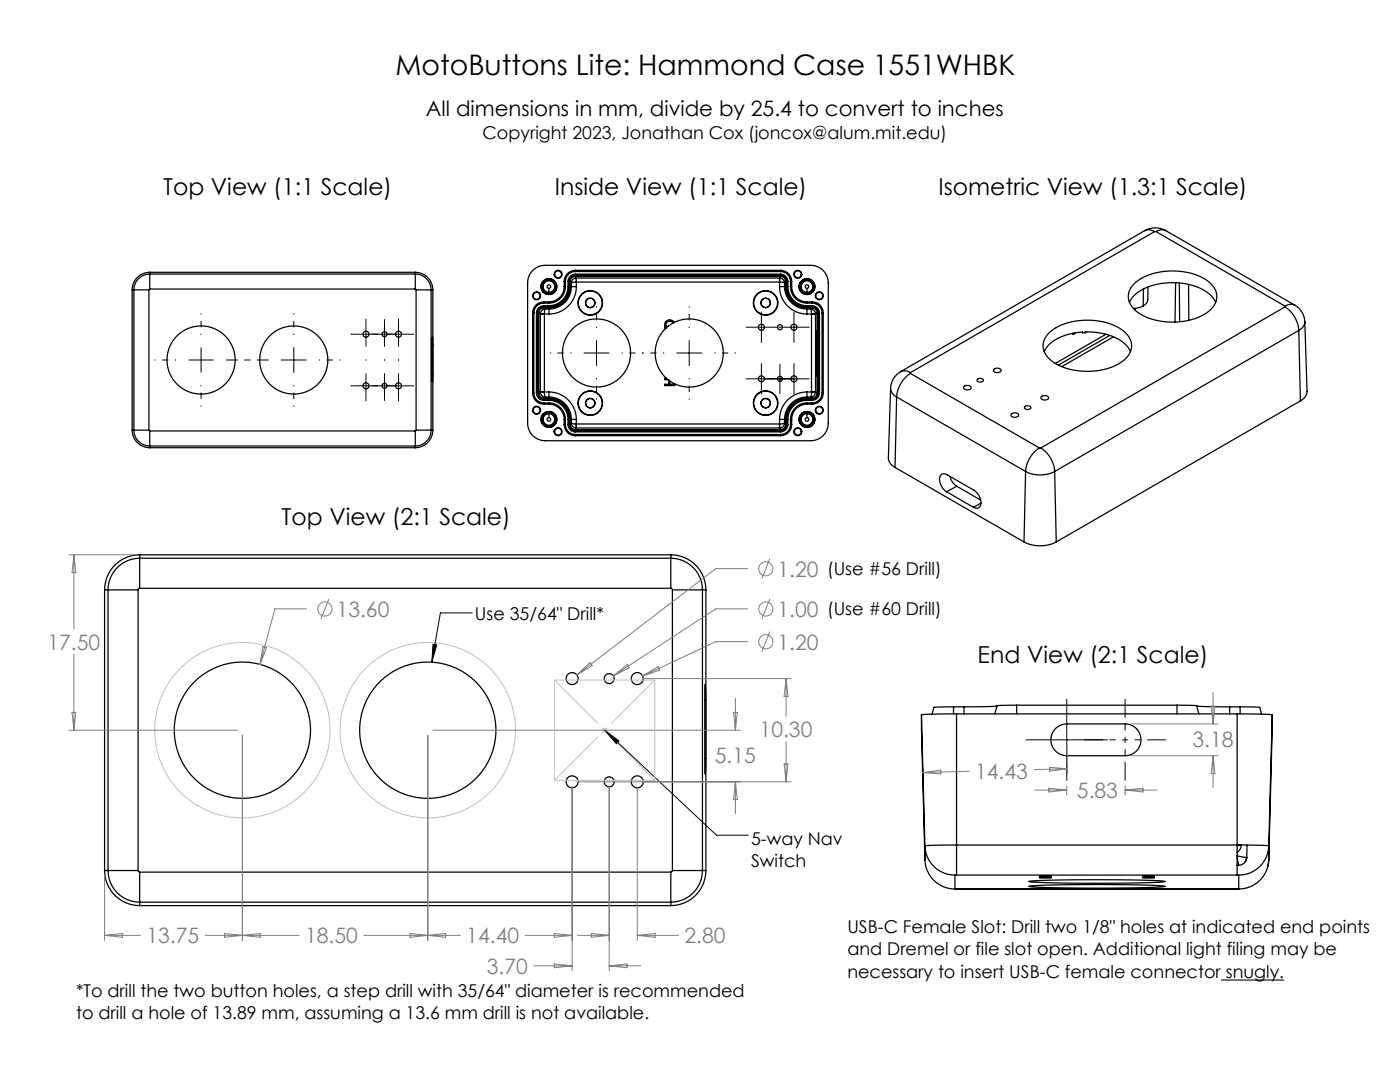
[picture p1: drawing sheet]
<svg xmlns="http://www.w3.org/2000/svg" width="279mm" height="216mm" viewBox="0 0 279 216" stroke-linecap="round" stroke-linejoin="round" font-family="sans-serif">
<g fill="none" stroke="#000" stroke-width=".25">
<path d="M26.4 57.8h.3M26.4 57.8v28M26.7 57.8h3M26.7 57.8v28M29.7 57.8v28M29.9 54.7v3M29.9 57.7l-.2 .1M29.9 54.7a3.2 3.2 0 0 0-3.2 3.1M29.9 54.3a3.5 3.5 0 0 0-3.5 3.5M29.9 54.7h53M29.9 57.7h53M29.9 54.3v.4"/>
<path d="M29.9 54.3h53M82.9 54.7v3M82.9 57.7l.1 .1M82.9 54.7a3.2 3.2 0 0 1 3.1 3.1M82.9 54.3a3.5 3.5 0 0 1 3.5 3.5M82.9 54.3v.4M83 57.8h3M83 57.8v28M86 57.8v28M86 57.8h.4M86.4 57.8v28M106.3 59h.1"/>
<path d="M106.5 53.8l1.1-.6 1.2-.3h53a3.5 3.5 0 0 1 3.5 3.5v28a3.5 3.5 0 0 1-3.5 3.5h-53a3.5 3.5 0 0 1-3.5-3.5v-28l.1-.8 .3-.8zM108.4 58.3h.1M109.5 57.6v.8M109.5 58.4v.1M110.6 54.7h.1M112.6 57.2a3.1 3.1 0 0 1-3.1 3M112.6 56.1h.2M112.6 57.2h.2M112.6 56.1v1.1M112.8 57.2a3.3 3.3 0 0 1-3.3 3.3M112.8 56.1v1.1M113.4 57.2a3.8 3.8 0 0 1-3.9 3.8"/>
<path d="M113.4 56.1h.2M113.4 57.2h.2M113.4 56.1v1.1M113.6 57.2a4 4 0 0 1-4.1 4M113.6 56.1l.2 .1M113.6 56.2h.2M113.6 57.2h.2M113.6 56.1v1.1M113.8 56.2h.1M113.8 57.2a4.3 4.3 0 0 1-4.3 4.3M113.8 57.2h.2M113.8 56.2v1"/>
<path d="M113.8 56.2l.2 .3M114 57.2a4.5 4.5 0 0 1-4.5 4.5M114 57.2h1M114 56.5v.7M114.8 54.9a1.2 1.2 0 0 0-1.2 1.2M114.8 54.7a1.44 1.44 0 0 0-1.4 1.4M114.8 54.2a1.96 1.96 0 0 0-2 1.9M114.8 53.9a2.2 2.2 0 0 0-2.2 2.2M114.8 54.9v.3M114.8 53.9v.3M114.8 54.7v.2M114.8 54.9h41"/>
<path d="M114.8 54.7h41M114.8 54.2h41M114.8 53.9h41M114.8 55.2h.1M114.8 55.2a1 1 0 0 0-1 1M114.8 55.2h41M114.8 55.2l.2 .3M115 55.5l-.7 .3-.3 .7M115 55.5v.8M115 56.3l-1 .2M115 57.2a5.5 5.5 0 0 1-5.5 5.5M115 56.3v.9"/>
<path d="M115 55.5h.1M115 55.5h40.6M115 56.3h40.6M155.6 55.5h.1M155.6 57.2h1M155.6 56.3l1 .2M155.6 57.2a5.5 5.5 0 0 0 5.4 5.5M155.6 56.3v.9M155.6 55.5a1 1 0 0 1 1 1M155.6 55.5v.8M155.8 55.2h.1M155.8 54.9v.3"/>
<path d="M155.8 55.2l-.2 .3M155.8 55.2a1 1 0 0 1 1 1M155.8 54.9a1.2 1.2 0 0 1 1.2 1.2M155.8 54.7a1.44 1.44 0 0 1 1.4 1.4M155.8 54.2a1.96 1.96 0 0 1 2 1.9M155.8 53.9a2.2 2.2 0 0 1 2.2 2.2M155.8 53.9v.3M155.8 54.7v.2M156.6 57.2a4.5 4.5 0 0 0 4.4 4.5M156.6 57.2h.2M156.6 56.5v.7M156.8 56.2h.2"/>
<path d="M156.8 56.2h.1M156.8 57.2h.2M156.8 57.2a4.3 4.3 0 0 0 4.2 4.3M156.8 56.2v1M156.8 56.2l-.2 .3M157 57.2a4 4 0 0 0 4 4M157 56.1l-.2 .1M157 56.1h.2M157 57.2h.2M157 56.1v1.1M157.2 57.2a3.8 3.8 0 0 0 3.8 3.8M157.2 56.1v1.1"/>
<path d="M157.8 57.2a3.3 3.3 0 0 0 3.2 3.3M157.8 56.1h.2M157.8 57.2h.2M157.8 56.1v1.1M158 57.2a3 3 0 0 0 3 3M158 56.1v1.1M159.9 54.7h.1M161 57.6v.8M161 58.4v.1M162.2 58.3h.1M164.2 59h.1M226.4 56.6a12.6 12.6 0 0 1 11.1-2.1 6.7 6.7 0 0 1 5.3 3.9 4 4 0 0 1-2.5 4.4 13.5 13.5 0 0 1-13.3-.5 3.5 3.5 0 0 1-.6-5.7z"/>
<path d="M228.2 57.7v3.3M228.5 46l-48.8 28.2a4 4 0 0 0-2 3.3M228.5 46l.9-.2 1 .4M228.5 46a4.2 4.2 0 0 1 4.2 0M229.1 57.3l-.1 2.8-.3 .5-.5 .4M230.4 46.2h.3M230.4 46.2l-48.7 28.2M230.7 46.2l25.7 14.9M232.7 46l-1-.2-1 .4M232.7 46l25.7 14.9M234.6 56.4l-.1 7.9M235.4 56.5v7.7"/>
<path d="M237.2 56.7l.1 7.2M86.3 74.7v1.5zM86.3 68.8v5.9M86.3 67.3l.1 1.5zM106.3 78.4a2.2 2.2 0 0 0 2.2 2.2M106.3 62.4h.2M106.3 78.4h.2M106.3 62.4v16M106.5 78.4a1.96 1.96 0 0 0 2 2M106.5 62.4v16M107.1 78.4a1.44 1.44 0 0 0 1.4 1.5M107.1 62.4h.2"/>
<path d="M107.1 78.4h.2M107.1 62.4v16M107.3 78.4a1.2 1.2 0 0 0 1.2 1.2M107.3 62.4l.2 .1M107.3 62.5h.2M107.3 62.4v16M107.5 78.4h.1M107.5 78.4h-.2M107.5 78.4a1 1 0 0 0 1 1M107.5 62.5h.1M107.5 62.5v15.9M107.5 62.5l.3 .2"/>
<path d="M107.8 78.2l.3 .7 .7 .3M107.8 62.7h.8M107.8 62.7v15.5M107.8 78.2l-.3 .2M108.5 61.2a1.2 1.2 0 0 0-1.2 1.2M108.5 61a1.44 1.44 0 0 0-1.4 1.4M108.5 60.5a1.96 1.96 0 0 0-2 1.9M108.5 60.2a2.2 2.2 0 0 0-2.2 2.2M108.5 61.2v.3M108.5 61.2h1M108.5 61h1M108.5 60.2v.3"/>
<path d="M108.5 61v.2M108.5 79.6v.3M108.5 79.6h1M108.5 79.9h1M108.5 60.5h1M108.5 60.2h1M108.5 79.4v.2M108.5 79.4h.1M108.5 61.5h.1M108.5 61.5a1 1 0 0 0-1 1M108.5 61.5h1M108.5 79.4h1"/>
<path d="M108.5 61.5l.3 .2M108.6 78.2l.2 1M108.6 78.2h-.8M108.6 62.7h.9M108.6 78.2h.9M108.6 62.7v15.5M108.8 61.7a1 1 0 0 0-1 1M108.8 61.7l-.2 1M108.8 79.2l-.3 .2M108.8 79.2h.7M108.8 61.7h.7M109.5 79.9a3.8 3.8 0 0 1 3.9 3.8"/>
<path d="M109.5 79.6a4 4 0 0 1 4.1 4.1M109.5 61.2v.3M109.5 79.4v.2M109.5 79.4a4.3 4.3 0 0 1 4.3 4.3M109.5 79.2a4.5 4.5 0 0 1 4.5 4.5M109.5 61.7v1M109.5 78.2v1M109.5 78.2a5.5 5.5 0 0 1 5.5 5.5M109.5 60.2v.3M109.5 61v.2M109.5 61.5v.2M109.5 79.2v.2"/>
<path d="M109.5 79.6v.3M117.8 61.4h.1M117.8 62.8v.1M133 65.4a6.8 6.8 0 0 0 0 10.1M133 75.5l.3 .2M133 75.5h-.3v.2h.6M133.3 65.1l-.3 .3M133.3 75.7l.1 .2M133.4 75.9l.3 .1M133.4 75.9v.8h-.7v.2h2v-.2h-1v-.7M134.3 64.5a.81 .81 0 0 0-1-.3 .81 .81 0 0 0-.4 .9h.4M134.3 64.5l-1 .6"/>
<path d="M134.5 64.3a1.02 1.02 0 0 0-1.1-.4 1.02 1.02 0 0 0-.7 1.1v.4h.3M134.5 64.3l-.2 .2M134.5 64.3a6.8 6.8 0 0 1 9.8 6.6 6.8 6.8 0 0 1-10.6 5.1M152.8 61.4h.1M152.8 62.8v.1M161 79.9a3.8 3.8 0 0 0-3.8 3.8M161 79.6a4 4 0 0 0-4 4.1M161 61.2v.3M161 79.4v.2M161 79.4a4.3 4.3 0 0 0-4.2 4.3M161 79.2a4.5 4.5 0 0 0-4.4 4.5M161 61.7v1"/>
<path d="M161 78.2v1M161 78.2a5.5 5.5 0 0 0-5.4 5.5M161 61.2h1.1M161 60.2v.3M161 61v.2M161 61.5v.2M161 79.2v.2M161 79.6v.3M161 61h1.1M161 79.6h1.1M161 79.9h1.1M161 60.5h1.1"/>
<path d="M161 60.2h1.1M161 61.5h1.1M161 79.4h1.1M161 79.2h.8M161 61.7h.8M161 62.7h1M161 78.2h1M161.8 61.7l.7 .3 .3 .7M161.8 61.7l.2 1M161.8 79.2l.3 .2M162 78.2l-.2 1M162 78.2h.8"/>
<path d="M162 62.7v15.5M162.1 61.5h.1M162.1 61.2v.3M162.1 79.4v.2M162.1 79.4h.1M162.1 61.5l-.3 .2M162.1 61.5a1 1 0 0 1 1 1M162.1 61.2a1.2 1.2 0 0 1 1.2 1.2M162.1 61a1.44 1.44 0 0 1 1.4 1.4M162.1 60.5a1.96 1.96 0 0 1 2 1.9M162.1 60.2a2.2 2.2 0 0 1 2.2 2.2M162.1 60.2v.3"/>
<path d="M162.1 61v.2M162.1 79.6v.3M162.8 78.2a1 1 0 0 1-1 1M162.8 62.7h-.8M162.8 62.7h.1M162.8 78.2h.1M162.8 78.2l.3 .2M162.8 62.7v15.5M163 73.4v1.6zM163 67.6v5.8M163 66l.1 1.6zM163.1 62.5h.2"/>
<path d="M163.1 62.5h.1M163.1 78.4h.2M163.1 78.4h.1M163.1 78.4a1 1 0 0 1-1 1M163.1 62.5v15.9M163.1 62.5l-.3 .2M163.3 78.4a1.2 1.2 0 0 1-1.2 1.2M163.3 62.4l-.2 .1M163.3 62.4h.2M163.3 78.4h.2M163.3 62.4v16M163.5 78.4a1.44 1.44 0 0 1-1.4 1.5"/>
<path d="M163.5 62.4v16M164.1 78.4a1.96 1.96 0 0 1-2 2M164.1 62.4h.2M164.1 78.4h.2M164.1 62.4v16M164.3 78.4a2.2 2.2 0 0 1-2.2 2.2M164.3 62.4v16M177.7 77.5l-.4 14.1 .4 .9 .9 .8M177.7 77.5l.3 .9 .9 .8M178.9 79.2l25.8 14.9M178.9 79.2l-.3 14.1M179.7 74.2l1-.2 1 .4"/>
<path d="M181.7 74.5a6.1 6.1 0 0 0-2.8 4.7M181.7 74.4v.1M181.7 74.5l25.7 14.9M192.4 77.1a.96 .96 0 0 1 1.4 .3 .86 .86 0 0 1-.8 .4 .86 .86 0 0 1-.7-.5zM195 75.7a.76 .76 0 0 1 1.3 .2 .74 .74 0 0 1-1.3-.1zM198.3 73.7a.96 .96 0 0 1 1.5 .2 .86 .86 0 0 1-.8 .5 .86 .86 0 0 1-.7-.6zM207.8 79.2a.96 .96 0 0 1 1.5 .2 .86 .86 0 0 1-.8 .4 .86 .86 0 0 1-.8-.5zM209.4 66.4a12.6 12.6 0 0 1 11.1-2.1 6.7 6.7 0 0 1 5.2 3.9 4 4 0 0 1-2.4 4.4 13.5 13.5 0 0 1-13.3-.5 3.5 3.5 0 0 1-.6-5.7zM214.1 66.5l.1 .2M214.2 66.7v-.2a7.5 7.5 0 0 0-5.8 3.7M216.6 66.4l-1.2-.1-.9 .1v.2l-.3 .1M216.6 66.4v-.2a11.2 11.2 0 0 1 8.3 2.8l.7 1.2"/>
<path d="M216.9 66.2l-.3 .2M220.7 66.7l-10.1 5.8M221.5 66.9l-10.3 6M222.2 67.2l-10.3 6M225.4 60.3a7.3 7.3 0 0 1 5.5-3.6 12.8 12.8 0 0 1 10.5 2l.7 .8 .5 .8M226.6 61.5v.4M228.2 61l-.8 .4-1.2 .2M256.4 61.2a6.1 6.1 0 0 1 2.8 4.7M256.4 61.1v.1M256.4 61.2l-48.7 28.2M258.4 60.9a4 4 0 0 1 2 3.3M258.4 60.9l-.9-.2-1.1 .4"/>
<path d="M259.2 65.9l-48.7 28.2M259.2 65.9l.3 14.1M260.4 64.2l.4 14.1-.4 .9-.9 .8M260.4 64.2l-.3 1-.9 .7M26.4 85.8a3.5 3.5 0 0 0 3.5 3.5M26.4 85.8h.3M26.7 85.8h3M26.7 85.8a3.2 3.2 0 0 0 3.2 3.2M29.7 85.8l.2 .2M29.9 86v3M29.9 86h53M29.9 89h53"/>
<path d="M29.9 89v.3M29.9 89.3h53M82.9 86v3M82.9 89v.3M83 85.8l-.1 .2M83 85.8h3M86 85.8a3.2 3.2 0 0 1-3.1 3.2M86 85.8h.4M86.4 85.8a3.5 3.5 0 0 1-3.5 3.5M106.3 81.9h.1M108.4 82.6h.1M108.5 80.4v.2"/>
<path d="M108.5 80.4h1M108.5 80.6h1M109.5 80.4a3.3 3.3 0 0 1 3.3 3.3M109.5 80.6a3.1 3.1 0 0 1 3.1 3.1M109.5 82.5v.8M109.5 80.4v.2M109.5 82.4v.1M110.6 86.1h.1M112.6 84.7a2.2 2.2 0 0 0 2.2 2.2M112.6 84.7h.2M112.6 83.7h.2M112.6 83.7v1"/>
<path d="M112.8 84.7a1.96 1.96 0 0 0 2 2M112.8 83.7v1M113.4 84.7a1.44 1.44 0 0 0 1.4 1.5M113.4 83.7v1M113.4 84.7h.2M113.4 83.7h.2M113.6 84.7a1.2 1.2 0 0 0 1.2 1.2M113.6 83.7h.2M113.6 83.7v1M113.8 84.7h-.2M113.8 84.7a1 1 0 0 0 1 1M113.8 84.7h.1"/>
<path d="M113.8 83.7h.2M113.8 83.7v1M114 84.4a1 1 0 0 0 1 1M114 83.7h1M114 84.4l1 .2M114 84.4l-.2 .3M114 83.7v.7M114.8 85.9v.3M114.8 86.7v.2M114.8 85.9h41M114.8 86.2h41M114.8 86.7h41"/>
<path d="M114.8 86.9h41M114.8 85.7v.2M114.8 85.7h.1M114.8 85.7h41M115 85.4h40.6M115 84.6v.8M115 83.7v.9M115 85.4l-.2 .3M115 84.6h40.6M117.8 81.4h.1M117.8 82.8v.1M152.8 81.4h.1"/>
<path d="M152.8 82.8v.1M155.6 85.4l.2 .3M155.6 83.7h1M155.6 84.6v.8M155.6 83.7v.9M155.8 85.7v.2M155.8 85.7h.1M155.8 85.9v.3M155.8 86.7v.2M156.6 84.4l-.3 .7-.7 .3M156.6 84.4l-1 .2M156.6 83.7h.2"/>
<path d="M156.6 84.4l.2 .3M156.6 83.7v.7M156.8 84.7h.2M156.8 84.7h.1M156.8 84.7a1 1 0 0 1-1 1M156.8 83.7h.2M156.8 83.7v1M157 84.7a1.2 1.2 0 0 1-1.2 1.2M157 83.7v1M157 84.7h.2M157 83.7h.2M157.2 84.7a1.44 1.44 0 0 1-1.4 1.5"/>
<path d="M157.2 83.7v1M157.8 84.7a1.96 1.96 0 0 1-2 2M157.8 84.7h.2M157.8 83.7h.2M157.8 83.7v1M158 84.7a2.2 2.2 0 0 1-2.2 2.2M158 83.7v1M159.9 86.1h.1M161 80.4a3.3 3.3 0 0 0-3.2 3.3M161 80.6a3 3 0 0 0-3 3.1M161 82.5v.8M161 80.4v.2"/>
<path d="M161 82.4v.1M161 80.4h1.1M161 80.6h1.1M162.1 80.4v.2M162.2 82.6h.1M164.2 81.9h.1M178.6 93.3l25.8 14.8M188.9 98.1a2.62 2.62 0 0 1-1.1-3.4l.4-.2 .8 .2 5.4 3.1a2.62 2.62 0 0 1 1.1 3.4l-.4 .2-.8-.2M188.9 98.1l5.4 3.1M189.6 95.1l.6 1.2 .7 .7M190.9 97l-2 1.1M190.9 97l4.8 2.8"/>
<path d="M201.8 82.6a.96 .96 0 0 1 1.5 .2 .86 .86 0 0 1-.8 .5 .86 .86 0 0 1-.7-.6zM204.5 81.2a.76 .76 0 0 1 1.2 .2 .74 .74 0 0 1-1.2-.1zM204.7 94.1a6.4 6.4 0 0 0 5.8 0M204.7 94.1l-.3 14M207.4 89.4h.3M207.4 89.4a6.1 6.1 0 0 0-2.7 4.7M207.7 89.4a6.1 6.1 0 0 1 2.8 4.7M210.5 94.1l.3 14M259.5 80l-48.7 28.1M20.9 117.7v56M20.9 117.7h.7M21.6 117.7h6"/>
<path d="M21.6 117.7v56M27.6 117.7v56M27.9 117.4l-.3 .3M27.9 111.4v6M27.9 111.4a6.3 6.3 0 0 0-6.3 6.3M27.9 110.7a7 7 0 0 0-7 7M27.9 117.4h106M27.9 111.4h106M27.9 110.7v.7M27.9 110.7h106M133.9 117.4l.3 .3M133.9 111.4v6"/>
<path d="M133.9 111.4a6.3 6.3 0 0 1 6.3 6.3M133.9 110.7a7 7 0 0 1 7 7M133.9 110.7v.7M134.2 117.7h6M134.2 117.7v56M140.2 117.7v56M140.2 117.7h.7M140.9 117.7v56M195.8 100.4l-1.5 .8M204.4 108.1a7.1 7.1 0 0 0 6.4 0M140.7 139.7v-3.2l.1 3.2M140.7 139.7v11.6"/>
<path d="M140.7 139.7h.1M140.8 139.7v11.6M140.7 151.3v3.2l.1-3.2M140.7 151.3h.1M183.9 142.6l.7 26.2M183.9 142.6l.7 29M190.3 141l-3.9 .1-.4 1.4M190.3 141h2.1M190.3 141v1.5M190.9 142.4l-7 .2M190.9 142.4v26.2M190.9 142.4h56"/>
<path d="M192.4 141v1.4M199 140.9l-6.6 .1M202.9 140.7l-3.9 .1-.5 1.6M202.9 140.7h32M202.9 140.7v1.7M210.8 145.3a3.2 3.2 0 0 1 2.1-.9h11.6a3.2 3.2 0 0 1 3.2 3.2 3.2 3.2 0 0 1-3.2 3.2h-11.6a3.2 3.2 0 0 1-3-2 3.2 3.2 0 0 1 .9-3.5zM234.9 140.7l3.9 .1 .5 1.6M234.9 140.7v1.7M238.8 140.9l6.6 .1M245.4 141h2.1M245.4 141v1.4M246.9 142.4l7 .2"/>
<path d="M246.9 142.4v26.2M247.5 141l3.9 .1 .4 1.4M247.5 141v1.5M253.9 142.6l-.7 26.2M253.9 142.6l-.7 29M20.9 173.7a7 7 0 0 0 7 7M20.9 173.7h.7M21.6 173.7a6.3 6.3 0 0 0 6.3 6.3M21.6 173.7h6M27.6 173.7l.3 .3M27.9 174v6M27.9 174h106"/>
<path d="M133.9 174v6M134.2 173.7l-.3 .3M134.2 173.7h6M140.2 173.7a6.3 6.3 0 0 1-6.3 6.3M140.2 173.7h.7M140.9 173.7a7 7 0 0 1-7 7M184.6 168.8a6 6 0 0 0 6 5.8M184.6 171.6a6 6 0 0 0 6 5.8M184.6 168.8v2.8M190.6 177.4h.3M190.6 174.6v2.8M190.9 168.6l-6.3 .2"/>
<path d="M190.9 174.6h-.3M190.9 168.6v6M190.9 177.4h56M190.9 177.4h.1M190.9 168.6h56M190.9 174.6h56M205.3 175.9a259.8 259.8 0 0 1 27.2 0 259.8 259.8 0 0 1-27.2 0zM205.3 176.9a259.8 259.8 0 0 1 27.2 0 259.5 259.5 0 0 1-27.2 0zM207.4 175.1h2.4zM207.4 174.8h2.4zM207.6 174.9h2zM228 175.1h2.4z"/>
<path d="M228 174.8h2.4zM228.2 174.9h2zM246.8 170.8l2 .3M246.9 168.6l.8 .1h-.8M246.9 168.6l6.3 .2M246.9 168.6v6M246.9 174.6h.3M246.9 171.1l.3 1.6M246.9 172.7h.3M246.9 177.4h.1M247 172.7h-.1M247.2 177.4h-.3"/>
<path d="M247.2 174.6v2.8M247.7 168.6a1.57 1.57 0 0 1-.8 1.4M248.8 171.1a1.6 1.6 0 0 1-1.6 1.6M248.8 171.1l-.3 .8M248.8 171.1h.1M248.9 168.6l-.1 2.5M253.2 171.6l-.2 1.2M253.2 171.6a6 6 0 0 1-6 5.8M253.2 168.8a6 6 0 0 1-6 5.8M253.2 168.8v2.8M27.9 180h106M27.9 180v.7"/>
<path d="M27.9 180.7h106M133.9 180v.7"/>
<circle cx="107.1" cy="59" r=".79"/>
<circle cx="107.1" cy="59" r=".69"/>
<circle cx="109.5" cy="57.2" r=".36"/>
<circle cx="109.5" cy="57.2" r="1.16"/>
<circle cx="109.5" cy="57.2" r="1.59"/>
<circle cx="109.5" cy="57.2" r="1.27"/>
<circle cx="109.5" cy="57.2" r="1.56"/>
<circle cx="111.4" cy="54.7" r=".69"/>
<circle cx="111.4" cy="54.7" r=".79"/>
<circle cx="159.2" cy="54.7" r=".79"/>
<circle cx="159.2" cy="54.7" r=".69"/>
<circle cx="161" cy="57.2" r="1.27"/>
<circle cx="161" cy="57.2" r="1.16"/>
<circle cx="161" cy="57.2" r="1.59"/>
<circle cx="161" cy="57.2" r="1.56"/>
<circle cx="161" cy="57.2" r=".36"/>
<circle cx="163.5" cy="59" r=".69"/>
<circle cx="163.5" cy="59" r=".79"/>
<circle cx="40.1" cy="71.8" r="6.8"/>
<circle cx="58.6" cy="71.8" r="6.8"/>
<circle cx="73" cy="66.7" r=".6"/>
<circle cx="73" cy="77" r=".6"/>
<circle cx="76.7" cy="66.7" r=".5"/>
<circle cx="76.7" cy="77" r=".5"/>
<circle cx="79.5" cy="66.7" r=".6"/>
<circle cx="79.5" cy="77" r=".6"/>
<circle cx="117.8" cy="60.4" r=".92"/>
<circle cx="117.8" cy="60.4" r=".95"/>
<circle cx="117.8" cy="60.4" r="2.45"/>
<circle cx="117.8" cy="60.4" r="2.38"/>
<circle cx="119" cy="70.4" r="6.8"/>
<circle cx="152" cy="65.3" r=".6"/>
<circle cx="152" cy="75.6" r=".6"/>
<circle cx="152.8" cy="60.4" r="2.45"/>
<circle cx="152.8" cy="60.4" r="2.38"/>
<circle cx="152.8" cy="60.4" r=".92"/>
<circle cx="152.8" cy="60.4" r=".95"/>
<circle cx="155.7" cy="65.3" r=".5"/>
<circle cx="155.7" cy="75.6" r=".5"/>
<circle cx="158.5" cy="65.3" r=".6"/>
<circle cx="158.5" cy="75.6" r=".6"/>
<circle cx="107.1" cy="81.9" r=".79"/>
<circle cx="107.1" cy="81.9" r=".69"/>
<circle cx="109.5" cy="83.7" r=".36"/>
<circle cx="109.5" cy="83.7" r="1.16"/>
<circle cx="109.5" cy="83.7" r="1.27"/>
<circle cx="109.5" cy="83.7" r="1.56"/>
<circle cx="109.5" cy="83.7" r="1.59"/>
<circle cx="111.4" cy="86.1" r=".79"/>
<circle cx="111.4" cy="86.1" r=".69"/>
<circle cx="117.8" cy="80.4" r=".92"/>
<circle cx="117.8" cy="80.4" r=".95"/>
<circle cx="117.8" cy="80.4" r="2.45"/>
<circle cx="117.8" cy="80.4" r="2.38"/>
<circle cx="152.8" cy="80.4" r="2.45"/>
<circle cx="152.8" cy="80.4" r="2.38"/>
<circle cx="152.8" cy="80.4" r=".92"/>
<circle cx="152.8" cy="80.4" r=".95"/>
<circle cx="159.2" cy="86.1" r=".79"/>
<circle cx="159.2" cy="86.1" r=".69"/>
<circle cx="161" cy="83.7" r="1.59"/>
<circle cx="161" cy="83.7" r="1.16"/>
<circle cx="161" cy="83.7" r="1.27"/>
<circle cx="161" cy="83.7" r="1.56"/>
<circle cx="161" cy="83.7" r=".36"/>
<circle cx="163.5" cy="81.9" r=".79"/>
<circle cx="163.5" cy="81.9" r=".69"/>
<circle cx="114.2" cy="135.4" r="1.2"/>
<circle cx="121.6" cy="135.4" r="1"/>
<circle cx="127.2" cy="135.4" r="1.2"/>
<circle cx="48.4" cy="145.7" r="13.6"/>
<circle cx="85.4" cy="145.7" r="13.6"/>
<circle cx="114.2" cy="156" r="1.2"/>
<circle cx="121.6" cy="156" r="1"/>
<circle cx="127.2" cy="156" r="1.2"/>
</g>
<path d="M209.7 147.2h18M226.9 145.5h-16.4" fill="none" stroke="#000" stroke-width=".25" stroke-dasharray="0 50.8"/>
<g fill="none" stroke="#808080" stroke-width=".2">
<path d="M13.8 110.7h13.1M14.8 110.7v14.8M14.8 110.7l.3 3.6h-.7zM65.7 119.5l-1.7 4M149.2 113.5h-6.3l-27.8 21.2M153.6 111.5l-1.6 4M153.6 119.5l-1.6 4M14.8 130.6v15.1M52.4 129l.8 .2-1.3 3.4zM61.2 121.5h-6.3l-3 11.1M115.1 134.7l2.6-2.5 .5 .6zM122.4 134.9l2.8-2.3 .4 .6z"/>
<path d="M128.2 135.4h29.7M128.3 134.9l3-1.9 .3 .7zM146.8 139.4v6.3M149.2 121.5h-6.3l-20.5 13.4M149.2 128h-6.3l-14.6 6.9M153.6 126l-1.6 4.1M156.9 135.4v7.5M156.9 135.4l.4 3.6h-.8zM242.1 138.1v6.3M13.8 145.7h33.6M14.4 142.1h.7l-.3 3.6zM48.4 146.7v40.9"/>
<path d="M85.4 146.7v40.9M86.4 145.7h61.4M114.2 157v36.7M115.2 156h42.7M121.6 157v36.7M127.2 157v30.6M146.4 142.1h.7l-.3 3.6zM146.8 156v6.4M146.8 156l.3 3.6h-.7zM156.5 152.4h.8l-.4 3.6zM156.9 148v8M184.2 154.1l3.5-.4 .1 .7z"/>
<path d="M193.4 153.9l-9.2 .2M206.5 157.6h6.4M209.3 157.3l3.6 .3-3.6 .4zM209.5 153.1l3.5 .3-3.5 .5zM212.9 156.8v1.8M212.9 148.6l.2 5.8M213 153.4l-6.7 .2M224.5 156.8v1.8M224.5 157.6h6.4M224.5 157.6l3.6-.3v.7zM225.5 144.4h17.6M225.5 150.8h17.6"/>
<path d="M241.7 140.9h.8l-.4 3.5zM242.1 150.8v6.3M242.1 150.8l.4 3.6h-.8zM20.9 174.7v12.9M20.9 186.6h7.1M20.9 186.6l3.5-.3v.7zM40.9 186.6h18.8M44.8 186.3l7.1 .7v-.7l-7.1 .7zM72.6 186.6h19.3M81.8 186.3l7.1 .7v-.7l-7.1 .7zM104.8 186.6h9.4M106.5 192.7h7.7"/>
<path d="M110.6 192.3l3.6 .4-3.6 .4zM110.6 186.3l3.6 .3-3.6 .4zM115.2 186.6h6.4M118 186.3l3.6 .3-3.6 .4zM121.6 192.7h6.3M121.6 192.7l3.5-.4v.8zM127.2 186.6h8.2M127.2 186.6l3.5-.3v.7z"/>
<circle cx="152.8" cy="113.5" r="1.41"/>
<circle cx="64.8" cy="121.5" r="1.41"/>
<circle cx="152.8" cy="121.5" r="1.41"/>
<circle cx="152.8" cy="128.1" r="1.41"/>
</g>
<path d="M243.7 195.6h12.6" fill="none" stroke="#000" stroke-width=".21"/>
<g fill="none" stroke="#000" stroke-width=".2">
<path d="M56.1 71.8h5M58.6 69.3v5M116.5 70.4h5M119 67.9v5M135 70.4h5M137.5 67.9v5M149.5 65.3h5M149.5 75.6h11.5M152 62.8v5M152 73.1v5M155.7 73.1v5M156 65.3h5"/>
<path d="M158.5 62.8v5M158.5 73.1v5M86.4 128.6l.8 .1-1 3.4zM94.2 122.3h-6.3l-1.7 9.8M120.7 145.7l2.8 2.2-.5 .5zM120.7 145.7l22.3 21h6.3M207.9 147.6h10M212.9 142.6v10"/>
</g>
<g fill="none" stroke="#c0c0c0" stroke-width=".2">
<path d="M110.7 135.7h20v20h-20zM120.2 145.7h1M120.3 145.4l.7 .7M120.7 145.2v1M121 145.4l-.7 .7"/>
<circle cx="48.4" cy="145.7" r="17.5"/>
<circle cx="85.4" cy="145.7" r="17.5"/>
</g>
<g fill="none" stroke="#000" stroke-width=".2" stroke-dasharray="15.2 1.3 1.3 1.3" stroke-dashoffset="15" stroke-linecap="butt">
<path d="M35.1 71.8h-4.3M40.1 66.8v-4.3M40.1 76.8v4.3M58.6 66.8v-4.3M58.6 76.8v4.3M63.6 71.8h4.3M114 70.4h-4.3M119 65.4v-4.3M119 75.4v4.3M124 70.4h4.3M132.5 70.4h-4.3M137.5 65.4v-4.3"/>
<path d="M137.5 75.4v4.3M142.5 70.4h4.3"/>
</g>
<g fill="none" stroke="#000" stroke-width=".2" stroke-dasharray="15.2 1.3 1.3 1.3" stroke-linecap="butt">
<path d="M40.1 71.8v-2.5M40.1 71.8h-2.5M40.1 71.8v2.5M40.1 71.8h2.5M70.5 66.7h-.6M70.5 77h-.6M73 66.7v-2.5M73 66.7h-2.5M73 66.7v2.5M73 66.7h2.5M73 64.2v-.6M73 77v-2.5"/>
<path d="M73 77h-2.5M73 77v2.5M73 77h2.5M73 79.5v.6M73 72v-.3M76.7 66.7v-2.5M76.7 66.7h-2.5M76.7 66.7v2.5M76.7 66.7h2.5M76.7 64.2v-.5M76.7 77v-2.5M76.7 77h-2.5"/>
<path d="M76.7 77v2.5M76.7 77h2.5M76.7 79.5v.5M76.7 72v-.3M79.5 66.7v-2.5M79.5 66.7h-2.5M79.5 66.7v2.5M79.5 66.7h2.5M79.5 64.2v-.6M79.5 77v-2.5M79.5 77h-2.5M79.5 77v2.5"/>
<path d="M79.5 77h2.5M79.5 79.5v.6M79.5 72v-.3M82 66.7h.6M82 77h.6M149.5 65.3h-.6M149.5 75.6h-.6M152 62.8v-.6M152 67.8v.6M152 73.1v-.6M152 78.1v.6M153.2 75.6h-.5"/>
<path d="M154.5 65.3h.6M154.5 75.6h.6M155.7 73.1v-.5M155.7 78.1v.5M156 75.6h-.6M156 65.3h-.6M158.2 75.6h.5M158.5 73.1v-.6M158.5 78.1v.6M158.5 62.8v-.6M158.5 67.8v.6M161 75.6h.6"/>
<path d="M161 65.3h.6M207.9 147.6h-3.2M212.9 142.6v-3.2M212.9 152.6v3.2M217.9 147.6h3.2M219.5 147.6h-3.1M224.5 142.6v-3.2M224.5 152.6v3.2M229.5 147.6h3.2"/>
</g>
<path d="M224.5 147.6v-5M224.5 147.6h-5M224.5 147.6v5M224.5 147.6h5" fill="none" stroke="#000" stroke-width=".2" stroke-dasharray="15.2 1.3 1.3 1.3" stroke-dashoffset="14.6" stroke-linecap="butt"/>
<path d="M45.1 71.8h8.5" fill="none" stroke="#000" stroke-width=".2" stroke-dasharray="15.2 1.3 1.3 1.3" stroke-dashoffset="12.9" stroke-linecap="butt"/>
<path d="M110.7 135.7l20 20M110.7 155.7l20-20" fill="none" stroke="#c0c0c0" stroke-width=".2" stroke-dasharray="15.2 1.3 1.3 1.3" stroke-dashoffset="3" stroke-linecap="butt"/>
<path d="M86.4 128.6l.8 .1-1 3.4zM120.7 145.7l2.8 2.2-.5 .5z" fill="#000"/>
<text font-size="5.6" x="78.9" y="14.9">MotoButtons Lite: Hammond Case 1551WHBK</text>
<g font-size="4.7">
<text x="32.5" y="38.8">Top View (1:1 Scale)</text>
<text x="110.7" y="38.8">Inside View (1:1 Scale)</text>
<text x="187.3" y="38.8">Isometric View (1.3:1 Scale)</text>
<text x="56.2" y="104.7">Top View (2:1 Scale)</text>
<text x="195.1" y="132.3">End View (2:1 Scale)</text>
</g>
<text font-size="4.2" x="85" y="23.1">All dimensions in mm, divide by 25.4 to convert to inches</text>
<g font-size="4.2" fill="#808080">
<text x="155.2" y="115">1.20</text>
<text x="67.2" y="123.1">13.60</text>
<text x="155.2" y="123.1">1.00</text>
<text x="9.5" y="129.6">17.50</text>
<text x="155.2" y="129.6">1.20</text>
<text x="151.6" y="147">10.30</text>
<text x="238" y="149.1">3.18</text>
<text x="142.7" y="152.2">5.15</text>
<text x="194.6" y="155.3">14.43</text>
<text x="214.9" y="159.3">5.83</text>
<text x="29.2" y="188.2">13.75</text>
<text x="60.9" y="188.2">18.50</text>
<text x="93.1" y="188.2">14.40</text>
<text x="136.6" y="188.2">2.80</text>
<text x="97.2" y="194.3">3.70</text>
</g>
<g font-size="3.5">
<text x="96.3" y="27.8">Copyright 2023, Jonathan Cox (joncox@alum.mit.edu)</text>
<text x="165.1" y="114.7">(Use #56 Drill)</text>
<text x="94.8" y="123.7">Use 35/64&quot; Drill*</text>
<text x="165.1" y="122.8">(Use #60 Drill)</text>
<text x="149.9" y="168.5">5-way Nav</text>
<text x="149.9" y="173">Switch</text>
<text x="169.1" y="186.1">USB-C Female Slot: Drill two 1/8&quot; holes at indicated end points</text>
<text x="169.1" y="190.6">and Dremel or file slot open. Additional light filing may be</text>
<text x="169.1" y="195.2">necessary to insert USB-C female connector snugly.</text>
<text x="15.2" y="198.9">*To drill the two button holes, a step drill with 35/64&quot; diameter is recommended</text>
<text x="15.2" y="203.4">to drill a hole of 13.89 mm, assuming a 13.6 mm drill is not available.</text>
</g>
</svg>
